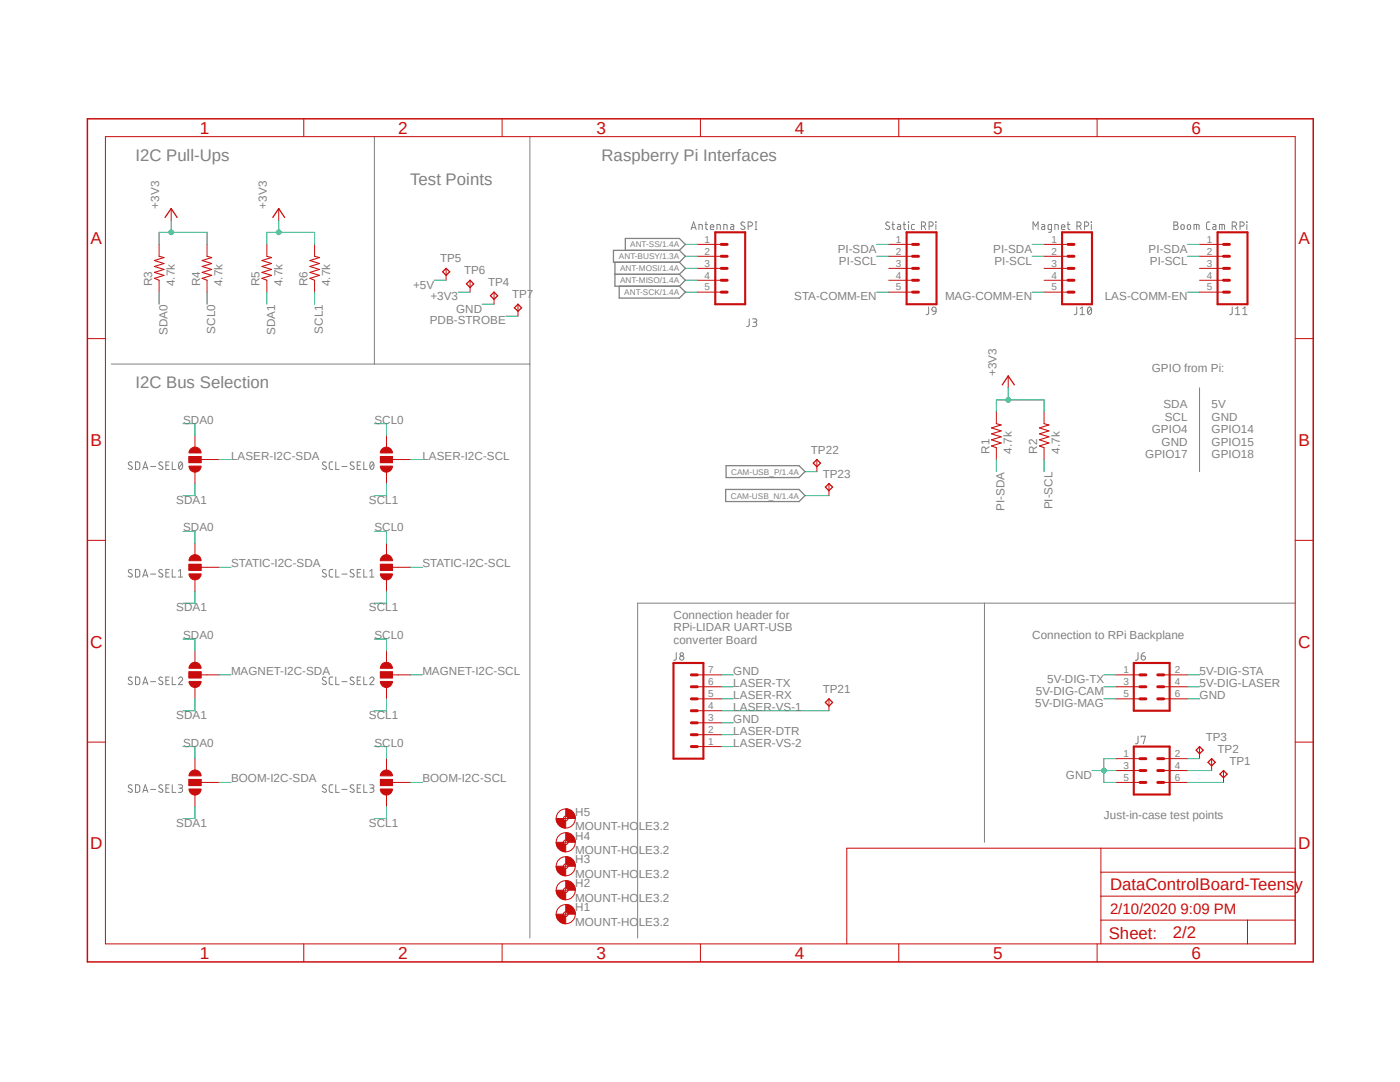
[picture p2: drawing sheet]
<svg xmlns="http://www.w3.org/2000/svg" width="279mm" height="216mm" viewBox="0 0 279 216" stroke-linecap="round" stroke-linejoin="round" font-family="sans-serif">
<path d="M16.9 23.4l245.5 169.1M262.4 23.4l-245.5 169.1" fill="none" stroke="#fff" stroke-width=".2"/>
<g fill="none" stroke="#808080" stroke-width=".2">
<path d="M74.7 27.3v45.3M105.7 27.3v159.9M137.9 45.8l.5-1.5 .5 1.5M138 45.4h.8M139.5 45.8v-1l.6 .1 .1 .9M140.7 44.8h.5M140.9 44.3v1.3l.1 .2h.2M141.8 45.3h.7a.35 .35 0 0 0-.3-.5 .35 .35 0 0 0-.4 .3v.6l.1 .1h.6M143.1 45.8v-1l.6 .1 .1 .9M144.4 45.8v-1l.6 .1 .1 .9M145.8 44.8l.6 .1v.9h-.5v-.5l.5-.1M148.6 44.4a.42 .42 0 0 0-.4-.1 .42 .42 0 0 0-.3 .3l.1 .3 .5 .3a.34 .34 0 0 1 .2 .4 .34 .34 0 0 1-.4 .2l-.5-.2"/>
<path d="M149.3 45.1h.5a.42 .42 0 0 0 .4-.4 .42 .42 0 0 0-.4-.4h-.5v1.5M150.7 45.8h.3M150.7 44.3h.3M150.9 44.3v1.5M177.5 44.4a.42 .42 0 0 0-.4-.1 .42 .42 0 0 0-.3 .3l.2 .3 .4 .3a.34 .34 0 0 1 .2 .4 .34 .34 0 0 1-.4 .2l-.5-.2M178 44.8h.5M178.2 44.3v1.3l.1 .2h.2M179.2 44.8l.5 .1v.9h-.5v-.5l.5-.1M180.3 44.8h.5M180.4 44.3v1.3l.2 .2h.2M181.3 44.3l.1 .1zM181.3 44.8v1"/>
<path d="M182.5 44.8h-.5l-.1 .2 .1 .8h.5M183.9 45.1h.4a.42 .42 0 0 0 .4-.4 .42 .42 0 0 0-.4-.4h-.4v1.5M184.4 45.1l.3 .7M185.4 45.1h.4a.42 .42 0 0 0 .5-.4 .42 .42 0 0 0-.5-.4h-.4v1.5M186.7 44.3l.1 .1zM186.8 44.8v1M206.2 45.8v-1.5l.5 .8 .5-.8v1.5M207.9 44.8l.6 .1v.9h-.6v-.5l.6-.1M209.8 45.8h-.5l-.1-.1v-.8l.1-.1h.5v1.3v.2l-.5 .1M210.5 45.8v-1l.6 .1 .1 .9M211.8 45.3h.7a.35 .35 0 0 0-.2-.5 .35 .35 0 0 0-.5 .3l.2 .7h.5M213 44.8h.5"/>
<path d="M213.1 44.3v1.3l.2 .2h.2M214.9 45.1h.4a.42 .42 0 0 0 .5-.4 .42 .42 0 0 0-.5-.4h-.4v1.5M215.4 45.1l.4 .7M216.5 45.1h.4a.42 .42 0 0 0 .4-.4 .42 .42 0 0 0-.4-.4h-.4v1.5M217.8 44.3v.1zM217.8 44.8v1M234.3 44.3h.6a.34 .34 0 0 1 0 .6l-.2 .1h.2a.41 .41 0 0 1 0 .8h-.6zM234.3 45h.4M235.7 45a.34 .34 0 0 1 .4-.2 .34 .34 0 0 1 .2 .3v.4a.34 .34 0 0 1-.3 .3 .34 .34 0 0 1-.3-.3zM237 45a.34 .34 0 0 1 .4-.2 .34 .34 0 0 1 .2 .3v.4a.34 .34 0 0 1-.3 .3 .34 .34 0 0 1-.4-.3zM238.3 45.8v-1l1 .1v.9M238.8 44.8v1"/>
<path d="M241.5 44.3h-.5l-.2 .3v1l.7 .2M242.1 44.8l.6 .1v.9h-.6v-.5l.6-.1M243.4 45.8v-1l1 .1v.9M243.9 44.8v1M245.9 45.1h.4a.42 .42 0 0 0 .4-.6l-.4-.2h-.4v1.5M246.4 45.1l.4 .7M247.5 45.1h.4a.42 .42 0 0 0 .4-.4 .42 .42 0 0 0-.4-.4h-.4v1.5M248.8 44.3l.1 .1zM248.8 44.8v1M22.2 72.6h83.5M149.5 63.6v1.2a.38 .38 0 0 1-.5 .4M150.2 63.6h.5a.34 .34 0 0 1 .3 .4 .34 .34 0 0 1-.3 .3h-.3"/>
<path d="M150.6 64.3a.42 .42 0 0 1 .4 .4 .42 .42 0 0 1-.4 .5h-.4M185.3 61.3v1.1a.38 .38 0 0 1-.5 .4M186.2 61.3a.42 .42 0 0 1 .6 .4v.4h-.7l-.1-.4zM186.8 62.1a.65 .65 0 0 1-.7 .7M214.9 61.3v1.1a.38 .38 0 0 1-.5 .4M215.6 62.8h.8M215.6 61.6l.4-.3v1.5M217.3 61.3h.1a.9 .9 0 0 1 0 1.5 .99 .99 0 0 1-.1-1.5zM217.8 61.6l-.7 .8M239.4 77.4v16.7M245.9 61.3v1.1a.38 .38 0 0 1-.5 .4M246.6 62.8h.8"/>
<path d="M246.6 61.6l.4-.3v1.5M248 62.8h.9M248 61.6l.5-.3v1.5M26.3 92.3a.38 .38 0 0 0-.5-.1 .38 .38 0 0 0 0 .6l.4 .2a.34 .34 0 0 1 .2 .4 .34 .34 0 0 1-.3 .3l-.5-.2M27.1 92.2h.6a1.22 1.22 0 0 1 .2 1.3l-.4 .2h-.4zM28.5 93.7l.5-1.5 .5 1.5M28.6 93.3h.8M30.1 93.1h1M32.4 92.3a.42 .42 0 0 0-.4-.1 .42 .42 0 0 0-.3 .3l.2 .3 .4 .2a.34 .34 0 0 1 .2 .4 .34 .34 0 0 1-.3 .3l-.5-.2M33.1 92.8h.5M33.8 92.2h-.7v1.5h.7M34.4 92.2v1.5h.7"/>
<path d="M35.9 92.2h.1a.9 .9 0 0 1 0 1.5 .99 .99 0 0 1-.1-1.5zM36.4 92.5l-.7 .8M65.1 92.3a.38 .38 0 0 0-.6-.1 .38 .38 0 0 0 0 .6l.5 .2a.34 .34 0 0 1 .1 .4 .34 .34 0 0 1-.3 .3l-.5-.2M66.4 92.2h-.5l-.2 .3 .1 1 .1 .1 .5 .1M67 92.2v1.5h.7M68.2 93.1h1.1M70.6 92.3a.38 .38 0 0 0-.6-.1 .38 .38 0 0 0 .1 .6l.4 .2a.34 .34 0 0 1 .2 .4 .34 .34 0 0 1-.3 .3l-.6-.2M71.3 92.8h.5M72 92.2h-.7v1.5h.7M72.6 92.2v1.5h.7M74 92.2h.2a.9 .9 0 0 1 0 1.5 .99 .99 0 0 1-.2-1.5zM74.5 92.5l-.6 .8"/>
<path d="M26.3 113.7a.42 .42 0 0 0-.4-.1 .42 .42 0 0 0-.3 .4l.2 .3 .4 .2a.34 .34 0 0 1 .2 .4 .34 .34 0 0 1-.3 .2l-.5-.2M27.1 113.6l.6 .1a1.22 1.22 0 0 1 .2 1.2l-.2 .2h-.6zM28.5 115.1l.5-1.5 .5 1.5M28.6 114.8h.8M30.1 114.6h1M32.4 113.7a.42 .42 0 0 0-.4-.1 .42 .42 0 0 0-.3 .4l.2 .3 .4 .2a.34 .34 0 0 1 .2 .4 .34 .34 0 0 1-.3 .2l-.5-.2M33.1 114.3h.5M33.8 113.6h-.7v1.5h.7M34.4 113.6v1.5h.7M35.6 115.1h.8M35.6 114l.4-.4v1.5M65.1 113.7a.42 .42 0 0 0-.5-.1 .42 .42 0 0 0-.3 .4l.2 .3 .5 .2a.34 .34 0 0 1 .1 .4 .34 .34 0 0 1-.3 .2l-.5-.2"/>
<path d="M66.4 113.6l-.5 .1-.2 .3 .1 1 .1 .1h.5M67 113.6v1.5h.7M68.2 114.6h1.1M70.6 113.7a.42 .42 0 0 0-.4-.1 .42 .42 0 0 0-.3 .4l.2 .3 .4 .2a.34 .34 0 0 1 .2 .4 .34 .34 0 0 1-.3 .2l-.6-.2M71.3 114.3h.5M72 113.6h-.7v1.5h.7M72.6 113.6v1.5h.7M73.8 115.1h.8M73.8 114l.4-.4v1.5M26.3 135.2a.42 .42 0 0 0-.4-.1 .42 .42 0 0 0-.3 .3l.2 .3 .4 .3a.34 .34 0 0 1 .2 .4 .34 .34 0 0 1-.3 .2l-.5-.2M27.1 135.1h.4l.4 .2a1.22 1.22 0 0 1-.2 1.3h-.6zM28.5 136.6l.5-1.5 .5 1.5"/>
<path d="M28.6 136.2h.8M30.1 136h1M32.4 135.2a.42 .42 0 0 0-.4-.1 .42 .42 0 0 0-.3 .3l.2 .3 .4 .3a.34 .34 0 0 1 .2 .4 .34 .34 0 0 1-.3 .2l-.5-.2M33.1 135.8h.5M33.8 135.1h-.7v1.5h.7M34.4 135.1v1.5h.7M35.6 135.4a.42 .42 0 0 1 .6-.3 .42 .42 0 0 1 .1 .7l-.7 .8h.8M65.1 135.2a.42 .42 0 0 0-.5-.1 .42 .42 0 0 0-.3 .3l.2 .3 .5 .3a.34 .34 0 0 1 .1 .4 .34 .34 0 0 1-.3 .2l-.5-.2M66.4 135.1h-.5l-.2 .3 .1 1 .1 .2h.5M67 135.1v1.5h.7M68.2 136h1.1M70.6 135.2a.42 .42 0 0 0-.4-.1 .42 .42 0 0 0-.3 .3l.2 .3 .4 .3a.34 .34 0 0 1 .2 .4 .34 .34 0 0 1-.3 .2l-.6-.2"/>
<path d="M71.3 135.8h.5M72 135.1h-.7v1.5h.7M72.6 135.1v1.5h.7M73.8 135.4a.42 .42 0 0 1 .6-.3 .42 .42 0 0 1 .1 .7l-.7 .8h.8M135 130.2v1.2a.38 .38 0 0 1-.5 .3M196.5 120.4v47.7M227.1 130.2v1.2a.38 .38 0 0 1-.5 .3M227.8 130.9h.5a.43 .43 0 0 1 .3 .5 .43 .43 0 0 1-.4 .3 .43 .43 0 0 1-.4-.4zM228.4 130.2a.65 .65 0 0 0-.6 .7M258.5 120.4h-131.2v66.8M26.3 156.7a.38 .38 0 0 0-.5 0 .38 .38 0 0 0 0 .5l.4 .3a.34 .34 0 0 1 .2 .4 .34 .34 0 0 1-.3 .2l-.5-.2M27.1 156.6h.6a1.22 1.22 0 0 1 .2 1.3l-.4 .2h-.4z"/>
<path d="M28.5 158.1l.5-1.5 .5 1.5M28.6 157.7h.8M30.1 157.5h1M32.4 156.7a.42 .42 0 0 0-.4-.1 .42 .42 0 0 0-.3 .3l.2 .3 .4 .3a.34 .34 0 0 1 .2 .4 .34 .34 0 0 1-.3 .2l-.5-.2M33.1 157.3h.5M33.8 156.6h-.7v1.5h.7M34.4 156.6v1.5h.7M35.6 156.6h.5a.34 .34 0 0 1 .3 .3 .34 .34 0 0 1-.3 .4h-.3M36 157.3a.42 .42 0 0 1 .4 .4 .42 .42 0 0 1-.4 .4h-.4M65.1 156.7a.38 .38 0 0 0-.6 0 .38 .38 0 0 0 0 .5l.5 .3a.34 .34 0 0 1 .1 .4 .34 .34 0 0 1-.3 .2l-.5-.2M66.4 156.6h-.5l-.2 .3 .1 1 .1 .2h.5M67 156.6v1.5h.7"/>
<path d="M68.2 157.5h1.1M70.6 156.7a.38 .38 0 0 0-.6 0 .38 .38 0 0 0 .1 .5l.4 .3a.34 .34 0 0 1 .2 .4 .34 .34 0 0 1-.3 .2l-.6-.2M71.3 157.3h.5M72 156.6h-.7v1.5h.7M72.6 156.6v1.5h.7M73.8 156.6h.5a.34 .34 0 0 1 .3 .3 .34 .34 0 0 1-.3 .4h-.3M74.2 157.3a.42 .42 0 0 1 .4 .4 .42 .42 0 0 1-.4 .4h-.4M227.1 146.9v1.2a.38 .38 0 0 1-.5 .3M227.8 147.1v-.2h.8l-.4 1.5"/>
<circle cx="136.1" cy="130.6" r=".34"/>
<circle cx="136.1" cy="131.3" r=".42"/>
</g>
<path d="M122.7 54.7h12.9M122.7 52.3v4.8h12.9M123.6 57.1v2.4h12l1.2-1.2-1.2-1.2M124.8 50v-2.4h10.8l1.2 1.2-1.2 1.2M135.6 50h-13.2v2.3h13.2M135.6 52.3l1.2 1.3-1.2 1.1M135.6 54.7l1.2 1.2-1.2 1.2M135.6 50l1.2 1.1-1.2 1.2M144.8 97.7h14.7l1.2 1.2-1.2 1.2h-14.7zM144.9 92.9h14.6l1.2 1.2-1.2 1.2h-14.6z" fill="none" stroke="#808080" stroke-width=".25"/>
<g fill="none" stroke="#c90d0c" stroke-width=".2">
<path d="M21 27.3h237.5v161h-237.5zM60.6 23.7v3.6M100.2 23.7v3.6M139.8 23.7v3.6M179.4 23.7v3.6M218.9 23.7v3.6M31.7 48.8v2.3M31.7 55.9v2.4M34.2 41.6v2.4M41.3 48.8v2.3M41.3 55.9v2.4M53.3 48.8v2.3"/>
<path d="M53.3 55.9v2.4M55.6 41.6v2.4M62.8 48.8v2.3M62.8 55.9v2.4M17.4 67.6h3.6M201.2 75v2.4M258.5 67.6h3.6M198.8 82.2v2.3M198.8 89.3v2.4M208.4 82.2v2.3M208.4 89.3v2.4M17.4 107.8h3.6"/>
<path d="M258.5 107.8h3.6M17.4 148.1h3.6M258.5 148.1h3.6M219.7 169.2v19.1M219.7 178.8h38.8M219.7 174h38.8M258.5 169.2h-89.5v19.1M60.6 188.3v3.6M100.2 188.3v3.6M139.8 188.3v3.6M179.4 188.3v3.6M218.9 188.3v3.6"/>
<path d="M219.7 183.6h38.8M249 183.6v4.7"/>
</g>
<path d="M17.4 23.7h244.7v168.2h-244.7z" fill="none" stroke="#c90d0c" stroke-width=".3"/>
<path d="M31.7 51.1l1 .3-1.9 .6 1.9 .6-1.9 .6 1.9 .6-1.9 .6 1.9 .5-1.9 .6 .9 .4M41.3 51.1l.9 .3-1.9 .6 1.9 .6-1.9 .6 1.9 .6-1.9 .6 1.9 .5-1.9 .6 1 .4M53.3 51.1l.9 .3-1.9 .6 1.9 .6-1.9 .6 1.9 .6-1.9 .6 1.9 .5-1.9 .6 1 .4M62.8 51.1l1 .3-2 .6 2 .6-2 .6 2 .6-2 .6 2 .5-2 .6 1 .4M198.8 84.5l1 .3-1.9 .6 1.9 .6-1.9 .6 1.9 .6-1.9 .6 1.9 .6-1.9 .6 .9 .3M208.4 84.5l.9 .3-1.9 .6 1.9 .6-1.9 .6 1.9 .6-1.9 .6 1.9 .6-1.9 .6 1 .3" fill="none" stroke="#c90d0c" stroke-width=".21"/>
<path d="M32.9 43.4l1.3-1.8 1.1 1.8M54.4 43.4l1.2-1.8 1.2 1.8M200 76.8l1.2-1.8 1.2 1.8" fill="none" stroke="#c90d0c" stroke-width=".25"/>
<path d="M38.1 89.5a1.21 1.21 0 0 1 1.3-.2 1.21 1.21 0 0 1 .7 1.1h-2.4l.2-.6z" fill-rule="evenodd" fill="#c90d0c"/>
<path d="M38.1 89.5a1.21 1.21 0 0 1 1.3-.2 1.21 1.21 0 0 1 .7 1.1h-2.4l.2-.6z" fill="none" stroke="#c90d0c" stroke-width=".2"/>
<path d="M37.7 93h2.4a1.21 1.21 0 0 1-1.2 1.2 1.21 1.21 0 0 1-1.2-1.2z" fill-rule="evenodd" fill="#c90d0c"/>
<path d="M37.7 91.1h2.4v1.2h-2.4zM37.7 93h2.4a1.21 1.21 0 0 1-1.2 1.2 1.21 1.21 0 0 1-1.2-1.2zM40.1 91.7h1.2" fill="none" stroke="#c90d0c" stroke-width=".2"/>
<path d="M37.7 91.1h2.4v1.2h-2.4z" fill-rule="evenodd" fill="#c90d0c"/>
<path d="M37.7 91.1h2.4v1.2h-2.4zM38.9 87v2.3M38.9 94.1v2.4M41.3 91.7h2.4" fill="none" stroke="#c90d0c" stroke-width=".2"/>
<path d="M76.3 89.5a1.21 1.21 0 0 1 1.3-.2 1.21 1.21 0 0 1 .7 1.1h-2.4l.2-.6z" fill-rule="evenodd" fill="#c90d0c"/>
<path d="M76.3 89.5a1.21 1.21 0 0 1 1.3-.2 1.21 1.21 0 0 1 .7 1.1h-2.4l.2-.6z" fill="none" stroke="#c90d0c" stroke-width=".2"/>
<path d="M75.9 93h2.4a1.21 1.21 0 0 1-1.2 1.2 1.21 1.21 0 0 1-1.2-1.2z" fill-rule="evenodd" fill="#c90d0c"/>
<path d="M75.9 93h2.4a1.21 1.21 0 0 1-1.2 1.2 1.21 1.21 0 0 1-1.2-1.2zM75.9 91.1h2.4v1.2h-2.4zM78.3 91.7h1.2" fill="none" stroke="#c90d0c" stroke-width=".2"/>
<path d="M75.9 91.1h2.4v1.2h-2.4z" fill-rule="evenodd" fill="#c90d0c"/>
<g fill="none" stroke="#c90d0c" stroke-width=".2">
<path d="M75.9 91.1h2.4v1.2h-2.4zM77.1 87v2.3M77.1 94.1v2.4M79.5 91.7h2.4M222.7 134.7h4.8M222.7 137h4.8M222.7 139.4h4.8M232.2 134.7h4.8M232.2 137h4.8M232.2 139.4h4.8M222.7 151.4h4.8M222.7 153.8h4.8"/>
<path d="M222.7 156.1h4.8M232.2 151.4h4.8M232.2 153.8h4.8M232.2 156.1h4.8M239.4 149v2.4M241.8 151.4v2.4M244.2 153.8v2.3"/>
</g>
<path d="M227.5 139.4h1.2M227.5 137h1.2M227.5 134.7h1.2M231.1 139.4h1.1M231.1 137h1.1M231.1 134.7h1.1M227.5 156.1h1.2M227.5 153.8h1.2M227.5 151.4h1.2M231.1 156.1h1.1M231.1 153.8h1.1M231.1 151.4h1.1" fill="none" stroke="#c90d0c" stroke-width=".59"/>
<path d="M226.3 132.3h7.1v9.5h-7.1zM226.3 149h7.1v9.5h-7.1z" fill="none" stroke="#c90d0c" stroke-width=".42"/>
<path d="M239.4 149l.7 .7-.7 .7-.7-.7zM241.8 151.4l.7 .7-.7 .7-.7-.7zM243.5 154.5l.7-.7 .7 .7-.7 .7z" fill="none" stroke="#c90d0c" stroke-width=".25"/>
<path d="M38.1 111a1.21 1.21 0 0 1 1.3-.2 1.21 1.21 0 0 1 .7 1.1h-2.4l.2-.6z" fill-rule="evenodd" fill="#c90d0c"/>
<path d="M38.1 111a1.21 1.21 0 0 1 1.3-.2 1.21 1.21 0 0 1 .7 1.1h-2.4l.2-.6z" fill="none" stroke="#c90d0c" stroke-width=".2"/>
<path d="M37.7 114.5h2.4a1.21 1.21 0 0 1-1.2 1.2 1.21 1.21 0 0 1-1.2-1.2z" fill-rule="evenodd" fill="#c90d0c"/>
<path d="M37.7 112.6h2.4v1.2h-2.4zM37.7 114.5h2.4a1.21 1.21 0 0 1-1.2 1.2 1.21 1.21 0 0 1-1.2-1.2zM40.1 113.2h1.2" fill="none" stroke="#c90d0c" stroke-width=".2"/>
<path d="M37.7 112.6h2.4v1.2h-2.4z" fill-rule="evenodd" fill="#c90d0c"/>
<path d="M37.7 112.6h2.4v1.2h-2.4zM38.9 108.4v2.4M38.9 115.6v2.4M41.3 113.2h2.4" fill="none" stroke="#c90d0c" stroke-width=".2"/>
<path d="M76.3 111a1.21 1.21 0 0 1 1.3-.2 1.21 1.21 0 0 1 .7 1.1h-2.4l.2-.6z" fill-rule="evenodd" fill="#c90d0c"/>
<path d="M76.3 111a1.21 1.21 0 0 1 1.3-.2 1.21 1.21 0 0 1 .7 1.1h-2.4l.2-.6z" fill="none" stroke="#c90d0c" stroke-width=".2"/>
<path d="M75.9 114.5h2.4a1.21 1.21 0 0 1-1.2 1.2 1.21 1.21 0 0 1-1.2-1.2z" fill-rule="evenodd" fill="#c90d0c"/>
<path d="M75.9 114.5h2.4a1.21 1.21 0 0 1-1.2 1.2 1.21 1.21 0 0 1-1.2-1.2zM75.9 112.6h2.4v1.2h-2.4zM78.3 113.2h1.2" fill="none" stroke="#c90d0c" stroke-width=".2"/>
<path d="M75.9 112.6h2.4v1.2h-2.4z" fill-rule="evenodd" fill="#c90d0c"/>
<path d="M75.9 112.6h2.4v1.2h-2.4zM77.1 108.4v2.4M77.1 115.6v2.4M79.5 113.2h2.4" fill="none" stroke="#c90d0c" stroke-width=".2"/>
<path d="M38.1 132.4a1.21 1.21 0 0 1 1.3-.1 1.21 1.21 0 0 1 .7 1h-2.4z" fill-rule="evenodd" fill="#c90d0c"/>
<path d="M38.1 132.4a1.21 1.21 0 0 1 1.3-.1 1.21 1.21 0 0 1 .7 1h-2.4z" fill="none" stroke="#c90d0c" stroke-width=".2"/>
<path d="M37.7 136h2.4a1.21 1.21 0 0 1-1.2 1.2 1.21 1.21 0 0 1-1.2-1.2z" fill-rule="evenodd" fill="#c90d0c"/>
<path d="M37.7 134.1h2.4v1.2h-2.4zM37.7 136h2.4a1.21 1.21 0 0 1-1.2 1.2 1.21 1.21 0 0 1-1.2-1.2zM40.1 134.7h1.2" fill="none" stroke="#c90d0c" stroke-width=".2"/>
<path d="M37.7 134.1h2.4v1.2h-2.4z" fill-rule="evenodd" fill="#c90d0c"/>
<path d="M37.7 134.1h2.4v1.2h-2.4zM38.9 129.9v2.4M38.9 137v2.4M41.3 134.7h2.4" fill="none" stroke="#c90d0c" stroke-width=".2"/>
<path d="M76.3 132.4a1.21 1.21 0 0 1 1.3-.1 1.21 1.21 0 0 1 .7 1h-2.4z" fill-rule="evenodd" fill="#c90d0c"/>
<path d="M76.3 132.4a1.21 1.21 0 0 1 1.3-.1 1.21 1.21 0 0 1 .7 1h-2.4z" fill="none" stroke="#c90d0c" stroke-width=".2"/>
<path d="M75.9 136h2.4a1.21 1.21 0 0 1-1.2 1.2 1.21 1.21 0 0 1-1.2-1.2z" fill-rule="evenodd" fill="#c90d0c"/>
<path d="M75.9 136h2.4a1.21 1.21 0 0 1-1.2 1.2 1.21 1.21 0 0 1-1.2-1.2zM75.9 134.1h2.4v1.2h-2.4zM78.3 134.7h1.2" fill="none" stroke="#c90d0c" stroke-width=".2"/>
<path d="M75.9 134.1h2.4v1.2h-2.4z" fill-rule="evenodd" fill="#c90d0c"/>
<path d="M75.9 134.1h2.4v1.2h-2.4zM77.1 129.9v2.4M77.1 137v2.4M79.5 134.7h2.4" fill="none" stroke="#c90d0c" stroke-width=".2"/>
<path d="M38.1 153.9a1.21 1.21 0 0 1 1.3-.2 1.21 1.21 0 0 1 .7 1.1h-2.4l.2-.6z" fill-rule="evenodd" fill="#c90d0c"/>
<path d="M38.1 153.9a1.21 1.21 0 0 1 1.3-.2 1.21 1.21 0 0 1 .7 1.1h-2.4l.2-.6z" fill="none" stroke="#c90d0c" stroke-width=".2"/>
<path d="M37.7 157.4h2.4a1.21 1.21 0 0 1-1.2 1.3 1.21 1.21 0 0 1-1.2-1.3z" fill-rule="evenodd" fill="#c90d0c"/>
<path d="M37.7 155.5h2.4v1.3h-2.4zM37.7 157.4h2.4a1.21 1.21 0 0 1-1.2 1.3 1.21 1.21 0 0 1-1.2-1.3zM40.1 156.1h1.2" fill="none" stroke="#c90d0c" stroke-width=".2"/>
<path d="M37.7 155.5h2.4v1.2h-2.4z" fill-rule="evenodd" fill="#c90d0c"/>
<path d="M37.7 155.5h2.4v1.2h-2.4zM38.9 151.4v2.4M38.9 158.5v2.4M41.3 156.1h2.4" fill="none" stroke="#c90d0c" stroke-width=".2"/>
<path d="M76.3 153.9a1.21 1.21 0 0 1 1.3-.2 1.21 1.21 0 0 1 .7 1.1h-2.4l.2-.6z" fill-rule="evenodd" fill="#c90d0c"/>
<path d="M76.3 153.9a1.21 1.21 0 0 1 1.3-.2 1.21 1.21 0 0 1 .7 1.1h-2.4l.2-.6z" fill="none" stroke="#c90d0c" stroke-width=".2"/>
<path d="M75.9 157.4h2.4a1.21 1.21 0 0 1-1.2 1.3 1.21 1.21 0 0 1-1.2-1.3z" fill-rule="evenodd" fill="#c90d0c"/>
<path d="M75.9 157.4h2.4a1.21 1.21 0 0 1-1.2 1.3 1.21 1.21 0 0 1-1.2-1.3zM75.9 155.5h2.4v1.3h-2.4zM78.3 156.1h1.2" fill="none" stroke="#c90d0c" stroke-width=".2"/>
<path d="M75.9 155.5h2.4v1.2h-2.4z" fill-rule="evenodd" fill="#c90d0c"/>
<g fill="none" stroke="#c90d0c" stroke-width=".2">
<path d="M89 53.6v2.3M93.8 55.9v2.4M98.6 58.3v2.4M139.1 48.8h4.8M139.1 51.1h4.8M139.1 53.6h4.8M139.1 55.9h4.8M139.1 58.3h4.8M177.4 48.8h4.7M177.4 51.1h4.7M177.4 53.6h4.7M177.4 55.9h4.7"/>
<path d="M177.4 58.3h4.7M208.4 48.8h4.7M208.4 51.1h4.7M208.4 53.6h4.7M208.4 55.9h4.7M208.4 58.3h4.7M239.4 48.8h4.8M239.4 51.1h4.8M239.4 53.6h4.8M239.4 55.9h4.8M239.4 58.3h4.8M103.4 60.7v2.4"/>
<path d="M139.1 139.4h4.8M139.1 137h4.8M139.1 134.7h4.8M75.9 155.5h2.4v1.2h-2.4zM77.1 151.4v2.4M77.1 158.5v2.4M79.5 156.1h2.4M139.1 149h4.8M139.1 146.6h4.8M139.1 144.2h4.8M139.1 141.8h4.8"/>
</g>
<path d="M142.7 46.4h6v14.3h-6zM180.9 46.4h6v14.3h-6zM212 46.4h5.9v14.3h-5.9zM243 46.4h6v14.3h-6zM134.4 132.3h6v19.1h-6z" fill="none" stroke="#c90d0c" stroke-width=".42"/>
<g fill="none" stroke="#c90d0c" stroke-width=".59">
<path d="M143.9 53.6h1.2M143.9 51.1h1.2M143.9 48.8h1.2M143.9 58.3h1.2M143.9 55.9h1.2M182.1 53.6h1.2M182.1 51.1h1.2M182.1 48.8h1.2M182.1 58.3h1.2M182.1 55.9h1.2M213.1 53.6h1.2M213.1 51.1h1.2"/>
<path d="M213.1 48.8h1.2M213.1 58.3h1.2M213.1 55.9h1.2M244.2 53.6h1.2M244.2 51.1h1.2M244.2 48.8h1.2M244.2 58.3h1.2M244.2 55.9h1.2M138 139.4h1.1M138 137h1.1M138 134.7h1.1M138 144.2h1.1"/>
<path d="M138 146.6h1.1M138 149h1.1M138 141.8h1.1"/>
</g>
<path d="M89 53.6l.7 .6-.7 .7-.7-.7zM93.1 56.6l.7-.7 .7 .7-.7 .8zM97.9 59l.7-.7 .7 .7-.7 .7zM102.7 61.4l.7-.7 .7 .7-.7 .7z" fill="none" stroke="#c90d0c" stroke-width=".25"/>
<path d="M112.9 180.5a1.85 1.85 0 0 1 1.9 1.9h-1.4l-.2-.4-.3-.1z" fill-rule="evenodd" fill="#c90d0c"/>
<path d="M112.9 180.5a1.85 1.85 0 0 1 1.9 1.9h-1.4l-.2-.4-.3-.1z" fill="none" stroke="#c90d0c" stroke-width=".2"/>
<path d="M111 182.4h1.4l.1 .2 .4 .3v1.4a1.9 1.9 0 0 1-1.9-1.9z" fill-rule="evenodd" fill="#c90d0c"/>
<g fill="none" stroke="#c90d0c" stroke-width=".2">
<path d="M111 182.4h1.4l.1 .2 .4 .3v1.4a1.9 1.9 0 0 1-1.9-1.9zM112.4 182.4h1M112.9 181.9v1"/>
<circle cx="112.9" cy="182.4" r="1.91"/>
<circle cx="112.9" cy="182.4" r=".46"/>
</g>
<path d="M112.9 175.7a1.84 1.84 0 0 1 1.9 1.9h-1.4l-.2-.4h-.3z" fill-rule="evenodd" fill="#c90d0c"/>
<path d="M112.9 175.7a1.84 1.84 0 0 1 1.9 1.9h-1.4l-.2-.4h-.3z" fill="none" stroke="#c90d0c" stroke-width=".2"/>
<path d="M111 177.6h1.4l.3 .5h.2v1.4a1.9 1.9 0 0 1-1.9-1.9z" fill-rule="evenodd" fill="#c90d0c"/>
<g fill="none" stroke="#c90d0c" stroke-width=".2">
<path d="M111 177.6h1.4l.3 .5h.2v1.4a1.9 1.9 0 0 1-1.9-1.9zM112.4 177.6h1M112.9 177.2v.9"/>
<circle cx="112.9" cy="177.6" r="1.91"/>
<circle cx="112.9" cy="177.6" r=".46"/>
</g>
<path d="M112.9 170.9a1.84 1.84 0 0 1 1.9 1.9h-1.4l-.2-.4h-.3z" fill-rule="evenodd" fill="#c90d0c"/>
<path d="M112.9 170.9a1.84 1.84 0 0 1 1.9 1.9h-1.4l-.2-.4h-.3z" fill="none" stroke="#c90d0c" stroke-width=".2"/>
<path d="M111 172.8h1.4l.1 .3 .4 .2v1.5a1.9 1.9 0 0 1-1.9-2z" fill-rule="evenodd" fill="#c90d0c"/>
<g fill="none" stroke="#c90d0c" stroke-width=".2">
<path d="M111 172.8h1.4l.1 .3 .4 .2v1.5a1.9 1.9 0 0 1-1.9-2zM112.4 172.8h1M112.9 172.4v.9"/>
<circle cx="112.9" cy="172.8" r="1.91"/>
<circle cx="112.9" cy="172.8" r=".46"/>
</g>
<path d="M112.9 166.2a1.84 1.84 0 0 1 1.9 1.9h-1.4l-.2-.4-.3-.1z" fill-rule="evenodd" fill="#c90d0c"/>
<path d="M112.9 166.2a1.84 1.84 0 0 1 1.9 1.9h-1.4l-.2-.4-.3-.1z" fill="none" stroke="#c90d0c" stroke-width=".2"/>
<path d="M111 168.1h1.4l.1 .2 .4 .3v1.4a1.9 1.9 0 0 1-1.9-1.9z" fill-rule="evenodd" fill="#c90d0c"/>
<g fill="none" stroke="#c90d0c" stroke-width=".2">
<path d="M111 168.1h1.4l.1 .2 .4 .3v1.4a1.9 1.9 0 0 1-1.9-1.9zM112.4 168.1h1M112.9 167.6v1"/>
<circle cx="112.9" cy="168.1" r="1.91"/>
<circle cx="112.9" cy="168.1" r=".46"/>
</g>
<path d="M112.9 161.4a1.85 1.85 0 0 1 1.9 1.9h-1.4l-.2-.4-.3-.1z" fill-rule="evenodd" fill="#c90d0c"/>
<path d="M112.9 161.4a1.85 1.85 0 0 1 1.9 1.9h-1.4l-.2-.4-.3-.1z" fill="none" stroke="#c90d0c" stroke-width=".2"/>
<path d="M111 163.3h1.4l.1 .2 .4 .3v1.4a1.9 1.9 0 0 1-1.9-1.9z" fill-rule="evenodd" fill="#c90d0c"/>
<g fill="none" stroke="#c90d0c" stroke-width=".2">
<path d="M163 91.7v2.4M165.4 96.5v2.4M165.4 139.4v2.4M111 163.3h1.4l.1 .2 .4 .3v1.4a1.9 1.9 0 0 1-1.9-1.9zM112.4 163.3h1M112.9 162.8v1"/>
<circle cx="112.9" cy="163.3" r="1.91"/>
<circle cx="112.9" cy="163.3" r=".46"/>
</g>
<path d="M163 91.7l.7 .7-.7 .7-.7-.7zM164.7 97.2l.7-.7 .8 .7-.8 .7zM164.7 140.2l.7-.8 .8 .8-.8 .7z" fill="none" stroke="#c90d0c" stroke-width=".25"/>
<g fill="none" stroke="#0dab76" stroke-width=".2">
<path d="M175 48.8h2.4M175 51.1h2.4M175 58.3h2.4M206 48.8h2.4M206 51.1h2.4M206 58.3h2.4M237 48.8h2.4M237 51.1h2.4M237 58.3h2.4M201.2 77.4v2.4M198.8 82.2v-2.4h9.6v2.4M198.8 91.7v2.4"/>
<path d="M208.4 91.7v2.4"/>
</g>
<circle cx="201.2" cy="79.8" r=".46" fill="#0dab76"/>
<g fill="none" stroke="#0dab76" stroke-width=".2">
<path d="M31.7 48.8v-2.4h9.6v2.4M34.2 44v2.4"/>
<circle cx="201.2" cy="79.8" r=".46"/>
</g>
<circle cx="34.2" cy="46.4" r=".46" fill="#0dab76"/>
<g fill="none" stroke="#0dab76" stroke-width=".2">
<path d="M53.3 48.8v-2.4h9.5v2.4M55.6 44v2.4"/>
<circle cx="34.2" cy="46.4" r=".46"/>
</g>
<circle cx="55.6" cy="46.4" r=".46" fill="#0dab76"/>
<g fill="none" stroke="#0dab76" stroke-width=".2">
<path d="M31.7 58.3v2.4M41.3 58.3v2.4M53.3 58.3v2.4M62.8 58.3v2.4M91.4 58.3h2.4M36.5 84.5h2.4v2.5M38.9 96.5v2.4h-2.4M74.7 84.5h2.4v2.5M77.1 96.5v2.4h-2.4M36.5 106h2.4v2.4M38.9 118v2.4h-2.4M74.7 106h2.4v2.4"/>
<path d="M77.1 118v2.4h-2.4M36.5 127.5h2.4v2.4M38.9 139.4v2.4h-2.4M74.7 127.5h2.4v2.4M77.1 139.4v2.4h-2.4M36.5 149h2.4v2.4M74.7 149h2.4v2.4M220.3 153.8h2.4M222.7 151.4h-2.4v4.7h2.4M38.9 160.9v2.4h-2.4M77.1 160.9v2.4h-2.4"/>
<circle cx="55.6" cy="46.4" r=".46"/>
</g>
<circle cx="220.3" cy="153.8" r=".46" fill="#0dab76"/>
<g fill="none" stroke="#0dab76" stroke-width=".2">
<path d="M86.7 55.9h2.3M136.8 55.9h2.3M136.8 48.8h2.3M136.8 53.6h2.3M136.8 58.3h2.3M136.8 51.1h2.3M96.2 60.7h2.4M101 63.1h2.4M43.7 91.7h2.4M81.9 91.7h2.4M160.7 94.1h2.3M160.7 98.9h4.7"/>
<path d="M43.7 113.2h2.4M81.9 113.2h2.4M43.7 134.7h2.4M81.9 134.7h2.4M143.9 139.4h2.4M143.9 134.7h2.4M143.9 137h2.4M220.3 139.4h2.4M220.3 134.7h2.4M220.3 137h2.4M237 139.4h2.4M237 134.7h2.4"/>
<path d="M237 137h2.4M43.7 156.1h2.4M81.9 156.1h2.4M143.9 144.2h2.4M143.9 141.8h21.5M143.9 146.6h2.4M143.9 149h2.4M217.9 153.8h2.4M237 153.8h4.8M237 151.4h2.4M237 156.1h7.2"/>
<circle cx="220.3" cy="153.8" r=".46"/>
</g>
<g font-size="3.4" fill="#c90d0c">
<text x="39.9" y="26.7">1</text>
<text x="79.5" y="26.7">2</text>
<text x="119" y="26.7">3</text>
<text x="158.6" y="26.7">4</text>
<text x="198.2" y="26.7">5</text>
<text x="237.8" y="26.7">6</text>
<text x="18.1" y="48.6">A</text>
<text x="259.2" y="48.6">A</text>
<text x="18.1" y="88.9">B</text>
<text x="259.2" y="88.9">B</text>
<text x="18" y="129.2">C</text>
<text x="259.1" y="129.2">C</text>
<text x="18" y="169.5">D</text>
<text x="259.1" y="169.5">D</text>
<text x="39.9" y="191.4">1</text>
<text x="79.5" y="191.4">2</text>
<text x="119" y="191.4">3</text>
<text x="158.6" y="191.4">4</text>
<text x="198.2" y="191.4">5</text>
<text x="237.8" y="191.4">6</text>
</g>
<g font-size="3.3" fill="#808080">
<text x="27" y="32">I2C Pull-Ups</text>
<text x="120.1" y="32">Raspberry Pi Interfaces</text>
<text x="81.9" y="36.8">Test Points</text>
<text x="27" y="77.4">I2C Bus Selection</text>
</g>
<g font-size="3.3" fill="#c90d0c">
<text x="221.5" y="177.6">DataControlBoard-Teensy</text>
<text x="221.3" y="187.3">Sheet:</text>
<text x="234.1" y="187.2">2/2</text>
</g>
<text font-size="3" fill="#c90d0c" x="221.5" y="182.4">2/10/2020 9:09 PM</text>
<g font-size="2.3" fill="#808080">
<text x="31.8" y="41.6" transform="rotate(-90 31.8 41.6)">+3V3</text>
<text x="53.3" y="41.6" transform="rotate(-90 53.3 41.6)">+3V3</text>
<text x="87.8" y="52.3">TP5</text>
<text x="167.2" y="50.4">PI-SDA</text>
<text x="167.4" y="52.8">PI-SCL</text>
<text x="198.2" y="50.4">PI-SDA</text>
<text x="198.5" y="52.8">PI-SCL</text>
<text x="229.2" y="50.4">PI-SDA</text>
<text x="229.5" y="52.8">PI-SCL</text>
<text x="30.4" y="57.1" transform="rotate(-90 30.4 57.1)">R3</text>
<text x="34.9" y="57.1" transform="rotate(-90 34.9 57.1)">4.7k</text>
<text x="39.9" y="57.1" transform="rotate(-90 39.9 57.1)">R4</text>
<text x="44.4" y="57.1" transform="rotate(-90 44.4 57.1)">4.7k</text>
<text x="51.8" y="57.1" transform="rotate(-90 51.8 57.1)">R5</text>
<text x="56.3" y="57.1" transform="rotate(-90 56.3 57.1)">4.7k</text>
<text x="61.4" y="57.1" transform="rotate(-90 61.4 57.1)">R6</text>
<text x="65.9" y="57.1" transform="rotate(-90 65.9 57.1)">4.7k</text>
<text x="82.4" y="57.6">+5V</text>
<text x="85.9" y="59.9">+3V3</text>
<text x="92.6" y="54.7">TP6</text>
<text x="97.4" y="57.1">TP4</text>
<text x="102.2" y="59.5">TP7</text>
<text x="158.5" y="59.9">STA-COMM-EN</text>
<text x="188.6" y="59.9">MAG-COMM-EN</text>
<text x="220.5" y="59.9">LAS-COMM-EN</text>
<text x="85.8" y="64.7">PDB-STROBE</text>
<text x="91" y="62.4">GND</text>
<text x="33.4" y="66.8" transform="rotate(-90 33.4 66.8)">SDA0</text>
<text x="43" y="66.6" transform="rotate(-90 43 66.6)">SCL0</text>
<text x="54.9" y="66.8" transform="rotate(-90 54.9 66.8)">SDA1</text>
<text x="64.4" y="66.6" transform="rotate(-90 64.4 66.6)">SCL1</text>
<text x="198.8" y="75" transform="rotate(-90 198.8 75)">+3V3</text>
<text x="229.9" y="74.3">GPIO from Pi:</text>
<text x="232.2" y="81.5">SDA</text>
<text x="232.5" y="83.9">SCL</text>
<text x="241.8" y="81.5">5V</text>
<text x="241.8" y="83.9">GND</text>
<text x="36.5" y="84.5">SDA0</text>
<text x="74.7" y="84.5">SCL0</text>
<text x="229.9" y="86.4">GPIO4</text>
<text x="231.8" y="88.9">GND</text>
<text x="241.8" y="86.4">GPIO14</text>
<text x="241.8" y="88.9">GPIO15</text>
<text x="46.1" y="91.7">LASER-I2C-SDA</text>
<text x="84.3" y="91.7">LASER-I2C-SCL</text>
<text x="161.8" y="90.5">TP22</text>
<text x="164.2" y="95.3">TP23</text>
<text x="197.4" y="90.5" transform="rotate(-90 197.4 90.5)">R1</text>
<text x="201.9" y="90.5" transform="rotate(-90 201.9 90.5)">4.7k</text>
<text x="207" y="90.5" transform="rotate(-90 207 90.5)">R2</text>
<text x="211.5" y="90.5" transform="rotate(-90 211.5 90.5)">4.7k</text>
<text x="228.6" y="91.4">GPIO17</text>
<text x="241.8" y="91.4">GPIO18</text>
<text x="35.2" y="100.5">SDA1</text>
<text x="73.6" y="100.5">SCL1</text>
<text x="200.5" y="101.9" transform="rotate(-90 200.5 101.9)">PI-SDA</text>
<text x="210.1" y="101.6" transform="rotate(-90 210.1 101.6)">PI-SCL</text>
<text x="36.5" y="106">SDA0</text>
<text x="74.7" y="106">SCL0</text>
<text x="46.1" y="113.2">STATIC-I2C-SDA</text>
<text x="84.3" y="113.2">STATIC-I2C-SCL</text>
<text x="35.2" y="122">SDA1</text>
<text x="73.6" y="122">SCL1</text>
<text x="134.4" y="123.4">Connection header for</text>
<text x="134.4" y="125.9">RPi-LIDAR UART-USB</text>
<text x="36.5" y="127.5">SDA0</text>
<text x="74.7" y="127.5">SCL0</text>
<text x="134.4" y="128.4">converter Board</text>
<text x="206" y="127.5">Connection to RPi Backplane</text>
<text x="46.1" y="134.7">MAGNET-I2C-SDA</text>
<text x="84.3" y="134.7">MAGNET-I2C-SCL</text>
<text x="146.3" y="134.7">GND</text>
<text x="146.3" y="137.1">LASER-TX</text>
<text x="209" y="136.3">5V-DIG-TX</text>
<text x="239.4" y="137.1">5V-DIG-LASER</text>
<text x="239.4" y="134.7">5V-DIG-STA</text>
<text x="35.2" y="143.5">SDA1</text>
<text x="73.6" y="143.5">SCL1</text>
<text x="146.3" y="139.4">LASER-RX</text>
<text x="146.3" y="141.8">LASER-VS-1</text>
<text x="164.2" y="138.3">TP21</text>
<text x="206.6" y="141.1">5V-DIG-MAG</text>
<text x="206.7" y="138.7">5V-DIG-CAM</text>
<text x="239.4" y="139.4">GND</text>
<text x="36.5" y="149">SDA0</text>
<text x="74.7" y="149">SCL0</text>
<text x="146.3" y="144.2">GND</text>
<text x="146.3" y="146.6">LASER-DTR</text>
<text x="146.3" y="149">LASER-VS-2</text>
<text x="240.6" y="147.8">TP3</text>
<text x="212.7" y="155.4">GND</text>
<text x="243" y="150.2">TP2</text>
<text x="245.4" y="152.6">TP1</text>
<text x="46.1" y="156.1">BOOM-I2C-SDA</text>
<text x="84.3" y="156.1">BOOM-I2C-SCL</text>
<text x="35.2" y="165">SDA1</text>
<text x="73.6" y="165">SCL1</text>
<text x="114.8" y="165.6">MOUNT-HOLE3.2</text>
<text x="114.8" y="167.5">H4</text>
<text x="114.8" y="162.8">H5</text>
<text x="220.3" y="163.3">Just-in-case test points</text>
<text x="114.8" y="170.4">MOUNT-HOLE3.2</text>
<text x="114.8" y="172.3">H3</text>
<text x="114.8" y="179.9">MOUNT-HOLE3.2</text>
<text x="114.8" y="175.2">MOUNT-HOLE3.2</text>
<text x="114.8" y="177.1">H2</text>
<text x="114.8" y="184.7">MOUNT-HOLE3.2</text>
<text x="114.8" y="181.9">H1</text>
</g>
<g font-size="2" fill="#808080">
<text x="140.6" y="48.4">1</text>
<text x="140.6" y="50.8">2</text>
<text x="140.6" y="53.2">3</text>
<text x="178.8" y="48.4">1</text>
<text x="178.8" y="50.8">2</text>
<text x="178.8" y="53.2">3</text>
<text x="209.8" y="48.4">1</text>
<text x="209.8" y="50.8">2</text>
<text x="209.8" y="53.2">3</text>
<text x="240.9" y="48.4">1</text>
<text x="240.9" y="50.8">2</text>
<text x="240.9" y="53.2">3</text>
<text x="140.6" y="55.6">4</text>
<text x="140.6" y="58">5</text>
<text x="178.8" y="55.6">4</text>
<text x="178.8" y="58">5</text>
<text x="209.8" y="55.6">4</text>
<text x="209.8" y="58">5</text>
<text x="240.9" y="55.6">4</text>
<text x="240.9" y="58">5</text>
<text x="141.3" y="136.7">6</text>
<text x="141.3" y="134.3">7</text>
<text x="224.2" y="134.3">1</text>
<text x="224.2" y="136.7">3</text>
<text x="234.4" y="136.7">4</text>
<text x="234.4" y="134.3">2</text>
<text x="141.3" y="143.9">3</text>
<text x="141.3" y="141.5">4</text>
<text x="141.3" y="139.1">5</text>
<text x="224.2" y="139.1">5</text>
<text x="234.4" y="139.1">6</text>
<text x="141.3" y="148.6">1</text>
<text x="141.3" y="146.3">2</text>
<text x="224.2" y="151">1</text>
<text x="224.2" y="153.4">3</text>
<text x="224.2" y="155.8">5</text>
<text x="234.4" y="153.4">4</text>
<text x="234.4" y="151">2</text>
<text x="234.4" y="155.8">6</text>
</g>
<g font-size="1.7" fill="#808080">
<text x="123.5" y="51.7">ANT-BUSY/1.3A</text>
<text x="125.8" y="49.4">ANT-SS/1.4A</text>
<text x="123.7" y="54.1">ANT-MOSI/1.4A</text>
<text x="123.7" y="56.5">ANT-MISO/1.4A</text>
<text x="124.6" y="58.9">ANT-SCK/1.4A</text>
<text x="145.9" y="94.7">CAM-USB_P/1.4A</text>
<text x="145.8" y="99.5">CAM-USB_N/1.4A</text>
</g>
</svg>
